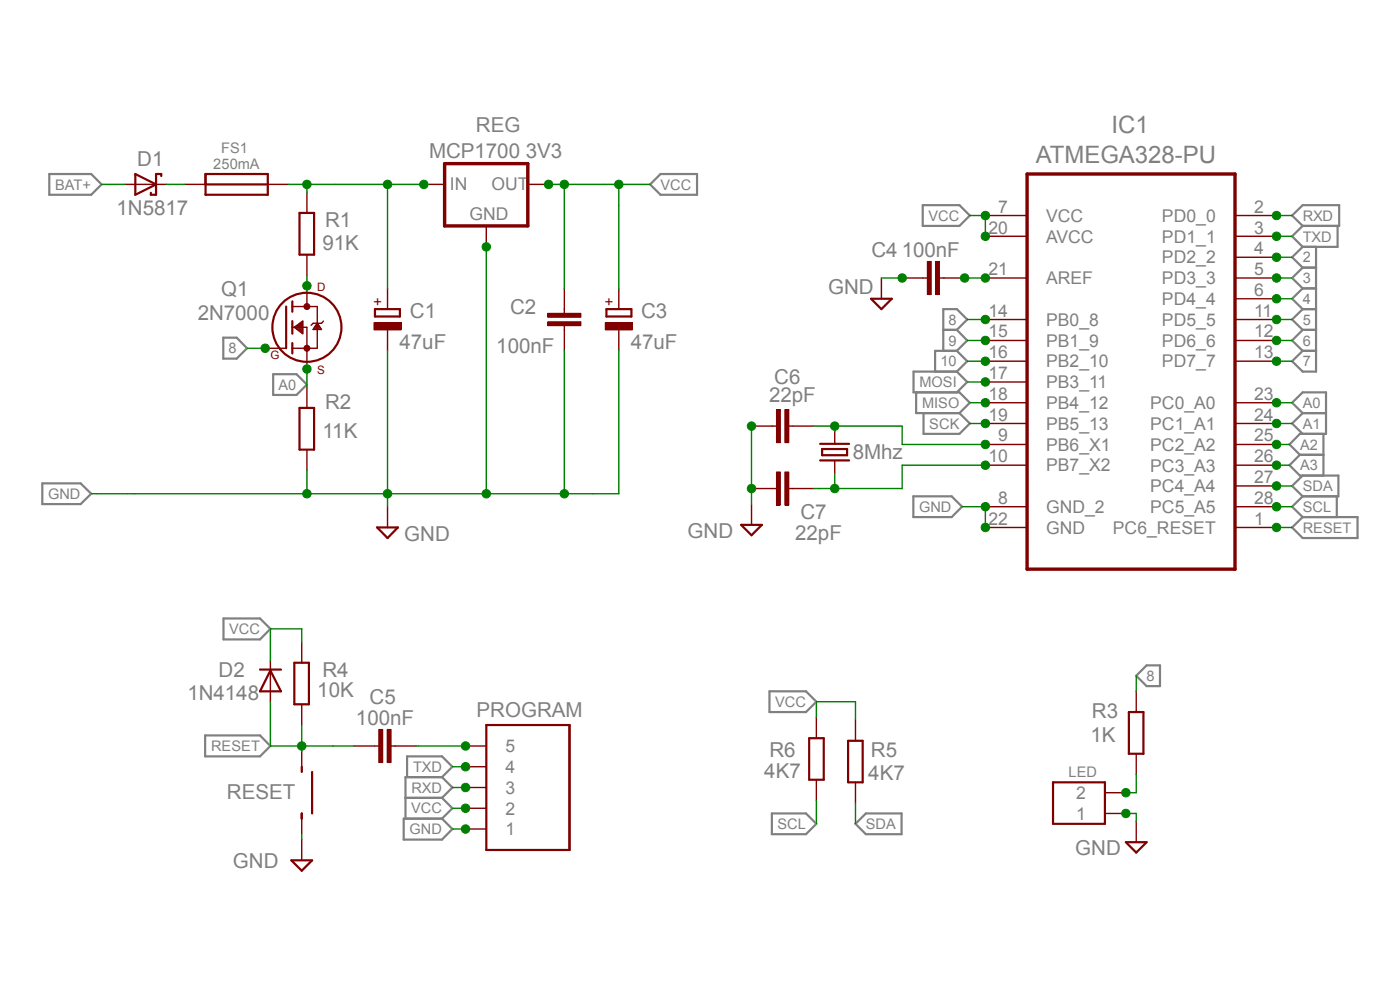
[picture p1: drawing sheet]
<svg xmlns="http://www.w3.org/2000/svg" width="297mm" height="210mm" viewBox="0 0 297 210" stroke-linecap="round" stroke-linejoin="round" font-family="sans-serif">
<g fill="none" stroke="#808080" stroke-width=".47">
<path d="M10.5 36.9h8.8l2.2 2.2-2.2 2.2h-8.8zM140.1 36.9h7.8v4.4h-7.8l-2.2-2.2zM195.7 43.5h7.8l2.2 2.2-2.2 2.2h-7.8zM274.1 45.7l2.3-2.2h7.7v4.4h-7.7zM276.4 47.9l-2.3 2.2 2.3 2.3M276.4 56.8l-2.3 2.2 2.3 2.2M276.4 56.8h2.8M276.4 52.4l-2.3 2.2 2.3 2.2M279.2 52.4v26.4h-2.8l-2.3-2.2 2.3-2.2M283.8 47.9v4.5h-7.4M47.4 71.6h2.8l2.2 2.3-2.2 2.2h-2.8zM58 79.4h4.9l2.2 2.2-2.2 2.2h-4.9z"/>
<path d="M200.1 70h2.9M203 70l2.2-2.2-2.2-2.2h-2.9v8.8M203 78.8l2.2 2.2-2.2 2.2M203 78.8h-9.2v4.4h9.7l2.2 2.2-2.2 2.2M203 74.4l2.2 2.2-2.2 2.2M203 74.4h-4.6v4.4M203 70l2.2 2.2-2.2 2.2M276.4 70h2.8M276.4 65.6h2.8M276.4 74.4h2.8M276.4 61.2h2.8M276.4 70l-2.3 2.2 2.3 2.2"/>
<path d="M276.4 65.6l-2.3 2.2 2.3 2.2M276.4 61.2l-2.3 2.2 2.3 2.2M194.4 83.2v4.4h9.1M195.9 87.6v4.4h7.6l2.2-2.2-2.2-2.2M275.8 96.5l-2.2 2.2 2.2 2.2h8.1v4.4h-7.5M275.8 96.5h5M276.4 87.6l-2.3-2.2 2.3-2.2h4.9v8.8h-5.5l-2.2 2.3 2.2 2.2M276.4 87.6h4.9M276.4 87.6l-2.3 2.2 2.3 2.2M280.8 92v8.9M9 102.5h8.1l2.2 2.2-2.2 2.2h-8.1zM193.8 105.3h8.1l2.2 2.2-2.2 2.2h-8.1z"/>
<path d="M274.1 111.9l2.3-2.2h11.6v4.4h-11.6zM276.4 100.9l-2.3 2.2 2.3 2.2M276.4 105.3l-2.3 2.2 2.3 2.2M283.6 105.3v4.4M47.4 131.2h7.8l2.2 2.2-2.2 2.2h-7.8zM43.5 156h11.7l2.2 2.2-2.2 2.2h-11.7zM163.2 146.6h7.8l2.2 2.2-2.2 2.2h-7.8zM241 143.3l2.2-2.2h2.9v4.4h-2.9zM85.6 173.7h8.2l2.2 2.2-2.2 2.2h-8.2zM86 169.2h7.8M86.4 164.8v-4.4h7.4l2.2 2.2-2.2 2.2M93.8 169.2l2.2 2.2-2.2 2.3"/>
<path d="M93.8 164.8h-7.8v8.9M93.8 164.8l2.2 2.2-2.2 2.2M163.7 172.6h7.3l2.2 2.2-2.2 2.2h-7.3zM181.5 174.8l2.2-2.2h7.6v4.4h-7.6z"/>
</g>
<g fill="none" stroke="#800000" stroke-width=".47">
<path d="M28.7 36.9l4.4 2.2-4.4 2.2zM34.2 37.3v-.4h-1.1v4.4h-1.1v-.4M43.6 36.9h13.2v4.4h-13.2zM43.6 39.1h13.2M63.5 45.2h3.1v8.8h-3.1zM63.5 86.5h3.1v8.9h-3.1zM55.2 142h4.4M57.4 142.2l2.2 4.4h-4.4zM62.4 140.6h3.1v8.8h-3.1zM171.7 156.6h3.1v8.8h-3.1zM179.9 157.1h3.1v8.8h-3.1zM239.5 151h3.1v8.9h-3.1z"/>
<path d="M64 162.6v1.1M64 172.6v1.1M66.2 163.7v8.9M223.4 165.9h11v8.9h-11zM61.8 182.5h4.4l-2.2 2.2z"/>
</g>
<g fill="none" stroke="#800000" stroke-width=".3">
<path d="M26.5 39.1h8.8M39.2 39.1h4.4M56.8 39.1h4.5M89.9 39.1h4.4M112 39.1h4.4M65.1 40.8v4.4M65.1 54v4.4M103.2 47.9v4.5M65.1 82.1v4.4M65.1 95.4v4.4M64 136.2v4.4M57.4 140v8.8"/>
<path d="M64 149.4v4.4M64 159.3v4.4M79.5 158.2h.8M83 158.2h.9M173.2 152.1v4.5M181.5 152.7v4.4M241 146.6v4.4M241 159.9v4.4M64 172.6v4.4M64 178.1v4.4M173.2 165.4v4.4M181.5 165.9v4.4"/>
<path d="M234.4 172.6h4.4M234.4 168.1h4.4"/>
</g>
<path d="M94.3 34.7h17.7v13.2h-17.7z" fill="none" stroke="#800000" stroke-width=".72"/>
<path d="M80.3 154.7h.9v7.1h-.9z" fill-rule="evenodd" fill="#800000"/>
<path d="M80.3 154.7h.9v7.1h-.9z" fill="none" stroke="#800000" stroke-width=".21"/>
<path d="M82.1 154.7h.9v7.1h-.9z" fill-rule="evenodd" fill="#800000"/>
<path d="M82.1 154.7h.9v7.1h-.9z" fill="none" stroke="#800000" stroke-width=".21"/>
<path d="M119.7 65.6v.9M119.7 69.1v.9M75 158.2h4.5M83.9 158.2h4.4" fill="none" stroke="#800000" stroke-width=".3"/>
<path d="M116.2 68.2h7v.9h-7z" fill-rule="evenodd" fill="#800000"/>
<path d="M116.2 68.2h7v.9h-7z" fill="none" stroke="#800000" stroke-width=".21"/>
<path d="M116.2 66.5h7v.8h-7z" fill-rule="evenodd" fill="#800000"/>
<path d="M116.2 66.5h7v.8h-7z" fill="none" stroke="#800000" stroke-width=".21"/>
<path d="M62 69.4h3.1v4.5M62 65h5.3v8.9h-5.3M68.6 68.1l-.4 .5h-1.8l-.4 .4M119.7 61.2v4.4M119.7 70v4.4" fill="none" stroke="#800000" stroke-width=".3"/>
<path d="M60.7 65v8.9M62 63.9v2.2M62 68.1v2.7M62 72.8v2.2" fill="none" stroke="#800000" stroke-width=".47"/>
<circle cx="65.1" cy="73.9" r=".63" fill="#800000"/>
<circle cx="65.1" cy="73.9" r=".63" fill="none" stroke="#800000" stroke-width=".21"/>
<circle cx="65.1" cy="65" r=".63" fill="#800000"/>
<circle cx="65.1" cy="65" r=".63" fill="none" stroke="#800000" stroke-width=".21"/>
<g fill="none" stroke="#800000" stroke-width=".3">
<path d="M187 59v4.4M195.8 59h.9M199.3 59h.9M56.3 73.9h4.4M62.4 69.4l1.8-1.3v2.7zM62.5 69.4h1.7M62.7 69.6h1.5M62.8 69.2h1.4M62.9 69.8h1.3M63.1 69h1.1M63.2 70h1M63.3 68.8h.9"/>
<path d="M63.5 70.2h.7M63.6 68.6h.6M63.7 70.4h.5M63.9 68.4h.3M64 70.6h.2M64.1 68.2h.1M65.1 60.6v4.4M65.1 73.9v4.4M66.5 69.8h1.6M66.6 69.6h1.4M66.8 69.4h1.1M66.9 69.2h.8"/>
<path d="M67 69h.6M67.1 68.8h.4M67.3 68.6l.9 1.3h-1.8zM67.3 68.6h.1"/>
</g>
<g fill="none" stroke="#800000" stroke-width=".47">
<path d="M184.8 63.4h4.4l-2.2 2.2z"/>
<circle cx="65.1" cy="69.4" r="7.3"/>
</g>
<path d="M196.7 55.5h.9v7h-.9z" fill-rule="evenodd" fill="#800000"/>
<path d="M196.7 55.5h.9v7h-.9z" fill="none" stroke="#800000" stroke-width=".21"/>
<path d="M198.5 55.5h.8v7h-.8z" fill-rule="evenodd" fill="#800000"/>
<path d="M198.5 55.5h.8v7h-.8z" fill="none" stroke="#800000" stroke-width=".21"/>
<g fill="none" stroke="#800000" stroke-width=".3">
<path d="M191.4 59h4.4M200.2 59h4.4M209 59h8.9M209 45.7h8.9M209 50.1h8.9M262 59h8.8M262 45.7h8.8M262 50.1h8.8M262 54.6h8.8M209 67.8h8.9M209 72.2h8.9M209 76.6h8.9"/>
<path d="M262 67.8h8.8M262 72.2h8.8M262 76.6h8.8M262 63.4h8.8M163.8 90.4h.9M167.3 90.4h.9M177.1 91.5v2.6M177.1 97.7v2.6M209 81h8.9M209 85.4h8.9M209 89.8h8.9M209 94.3h8.9"/>
<path d="M209 98.7h8.9M262 85.4h8.8M262 89.8h8.8M262 94.3h8.8M262 98.7h8.8M82.2 107.5v4.4M209 107.5h8.9M209 111.9h8.9M262 107.5h8.8M262 111.9h8.8M262 103.1h8.8M241 174.2v4.4"/>
</g>
<path d="M217.9 36.9h44.1v83.8h-44.1z" fill="none" stroke="#800000" stroke-width=".72"/>
<path d="M174 94.1h6.1M174 97.7h6.1M174.4 95.2h5.3v1.4h-5.3zM80 111.9h4.4l-2.2 2.2zM238.8 178.6h4.4l-2.2 2.2z" fill="none" stroke="#800000" stroke-width=".47"/>
<path d="M166.5 86.9h.8v7h-.8z" fill-rule="evenodd" fill="#800000"/>
<path d="M166.5 86.9h.8v7h-.8z" fill="none" stroke="#800000" stroke-width=".21"/>
<path d="M164.7 86.9h.9v7h-.9z" fill-rule="evenodd" fill="#800000"/>
<path d="M164.7 86.9h.9v7h-.9z" fill="none" stroke="#800000" stroke-width=".21"/>
<path d="M159.4 90.4h4.4M168.2 90.4h4.4M163.8 103.6h.9M167.3 103.6h.9" fill="none" stroke="#800000" stroke-width=".3"/>
<path d="M166.5 100.1h.8v7h-.8z" fill-rule="evenodd" fill="#800000"/>
<path d="M166.5 100.1h.8v7h-.8z" fill="none" stroke="#800000" stroke-width=".21"/>
<path d="M164.7 100.1h.9v7h-.9z" fill-rule="evenodd" fill="#800000"/>
<path d="M164.7 100.1h.9v7h-.9z" fill="none" stroke="#800000" stroke-width=".21"/>
<path d="M159.4 103.6h4.4M159.4 106.9v4.4M168.2 103.6h4.4M98.8 158.2h4.4M98.8 175.9h4.4M98.8 171.4h4.4M98.8 167h4.4M98.8 162.6h4.4" fill="none" stroke="#800000" stroke-width=".3"/>
<path d="M79.5 65.6h5.3v1.5h-5.3zM157.2 111.3h4.4l-2.2 2.2zM103.2 153.8h17.6v26.5h-17.6z" fill="none" stroke="#800000" stroke-width=".47"/>
<path d="M79.3 68.5h5.8v1.5h-5.8z" fill-rule="evenodd" fill="#800000"/>
<path d="M79.3 68.5h5.8v1.5h-5.8z" fill="none" stroke="#800000" stroke-width=".21"/>
<path d="M82.2 61.2v4.4M82.2 70v4.4" fill="none" stroke="#800000" stroke-width=".3"/>
<path d="M128.7 65.6h5.2v1.5h-5.2z" fill="none" stroke="#800000" stroke-width=".47"/>
<path d="M128.4 68.5h5.8v1.5h-5.8z" fill-rule="evenodd" fill="#800000"/>
<path d="M128.4 68.5h5.8v1.5h-5.8z" fill="none" stroke="#800000" stroke-width=".21"/>
<path d="M131.3 61.2v4.4M131.3 70v4.4" fill="none" stroke="#800000" stroke-width=".3"/>
<path d="M64 177v1.1M96 175.9h2.8" fill="none" stroke="#008000" stroke-width=".3"/>
<circle cx="98.8" cy="175.9" r=".89" fill="#008000"/>
<circle cx="98.8" cy="175.9" r=".89" fill="none" stroke="#008000" stroke-width=".21"/>
<path d="M204.1 107.5h4.9v4.4" fill="none" stroke="#008000" stroke-width=".3"/>
<circle cx="209" cy="107.5" r=".89" fill="#008000"/>
<circle cx="209" cy="107.5" r=".89" fill="none" stroke="#008000" stroke-width=".21"/>
<circle cx="209" cy="111.9" r=".89" fill="#008000"/>
<circle cx="209" cy="111.9" r=".89" fill="none" stroke="#008000" stroke-width=".21"/>
<path d="M187 59h4.4" fill="none" stroke="#008000" stroke-width=".3"/>
<circle cx="191.4" cy="59" r=".89" fill="#008000"/>
<circle cx="191.4" cy="59" r=".89" fill="none" stroke="#008000" stroke-width=".21"/>
<path d="M103.2 52.4v52.3M82.2 74.4v30.3M119.7 74.4v30.3h-100.4M131.3 74.4v30.3" fill="none" stroke="#008000" stroke-width=".3"/>
<circle cx="103.2" cy="52.4" r=".89" fill="#008000"/>
<circle cx="103.2" cy="52.4" r=".89" fill="none" stroke="#008000" stroke-width=".21"/>
<path d="M119.7 104.7h11.6" fill="none" stroke="#008000" stroke-width=".3"/>
<circle cx="103.2" cy="104.7" r=".89" fill="#008000"/>
<circle cx="103.2" cy="104.7" r=".89" fill="none" stroke="#008000" stroke-width=".21"/>
<circle cx="119.7" cy="104.7" r=".89" fill="#008000"/>
<circle cx="119.7" cy="104.7" r=".89" fill="none" stroke="#008000" stroke-width=".21"/>
<path d="M65.1 99.8v4.9" fill="none" stroke="#008000" stroke-width=".3"/>
<circle cx="65.1" cy="104.7" r=".89" fill="#008000"/>
<circle cx="65.1" cy="104.7" r=".89" fill="none" stroke="#008000" stroke-width=".21"/>
<circle cx="82.2" cy="104.7" r=".89" fill="#008000"/>
<circle cx="82.2" cy="104.7" r=".89" fill="none" stroke="#008000" stroke-width=".21"/>
<path d="M82.2 104.7v2.8M238.8 172.6h2.2v1.6" fill="none" stroke="#008000" stroke-width=".3"/>
<circle cx="238.8" cy="172.5" r=".89" fill="#008000"/>
<circle cx="238.8" cy="172.5" r=".89" fill="none" stroke="#008000" stroke-width=".21"/>
<path d="M159.4 90.4v15.4" fill="none" stroke="#008000" stroke-width=".3"/>
<circle cx="159.4" cy="103.6" r=".89" fill="#008000"/>
<circle cx="159.4" cy="103.6" r=".89" fill="none" stroke="#008000" stroke-width=".21"/>
<circle cx="159.4" cy="90.4" r=".89" fill="#008000"/>
<circle cx="159.4" cy="90.4" r=".89" fill="none" stroke="#008000" stroke-width=".21"/>
<path d="M116.4 39.1h21.5M119.7 39.1v22.1M131.3 39.1v22.1M159.4 105.8v1.1" fill="none" stroke="#008000" stroke-width=".3"/>
<circle cx="131.3" cy="39.1" r=".89" fill="#008000"/>
<circle cx="131.3" cy="39.1" r=".89" fill="none" stroke="#008000" stroke-width=".21"/>
<circle cx="119.7" cy="39.1" r=".89" fill="#008000"/>
<circle cx="119.7" cy="39.1" r=".89" fill="none" stroke="#008000" stroke-width=".21"/>
<circle cx="116.4" cy="39.1" r=".89" fill="#008000"/>
<circle cx="116.4" cy="39.1" r=".89" fill="none" stroke="#008000" stroke-width=".21"/>
<path d="M64 136.2v-2.8h-6.6v6.6M173.2 152.1v-3.3h8.3v3.9M96 171.4h2.8" fill="none" stroke="#008000" stroke-width=".3"/>
<circle cx="98.8" cy="171.4" r=".89" fill="#008000"/>
<circle cx="98.8" cy="171.4" r=".89" fill="none" stroke="#008000" stroke-width=".21"/>
<path d="M205.7 45.7h3.3v4.4" fill="none" stroke="#008000" stroke-width=".3"/>
<circle cx="209" cy="45.7" r=".89" fill="#008000"/>
<circle cx="209" cy="45.7" r=".89" fill="none" stroke="#008000" stroke-width=".21"/>
<circle cx="209" cy="50.1" r=".89" fill="#008000"/>
<circle cx="209" cy="50.1" r=".89" fill="none" stroke="#008000" stroke-width=".21"/>
<path d="M35.3 39.1h3.9M87.2 39.1h-5v22.1" fill="none" stroke="#008000" stroke-width=".3"/>
<circle cx="82.2" cy="39.1" r=".89" fill="#008000"/>
<circle cx="82.2" cy="39.1" r=".89" fill="none" stroke="#008000" stroke-width=".21"/>
<path d="M61.3 39.1h20.9M87.2 39.1h2.7" fill="none" stroke="#008000" stroke-width=".3"/>
<circle cx="89.9" cy="39.1" r=".89" fill="#008000"/>
<circle cx="89.9" cy="39.1" r=".89" fill="none" stroke="#008000" stroke-width=".21"/>
<path d="M64.6 39.1h.5v1.7" fill="none" stroke="#008000" stroke-width=".3"/>
<circle cx="65.1" cy="39.1" r=".89" fill="#008000"/>
<circle cx="65.1" cy="39.1" r=".89" fill="none" stroke="#008000" stroke-width=".21"/>
<path d="M205.2 67.8h3.8" fill="none" stroke="#008000" stroke-width=".3"/>
<circle cx="209" cy="67.8" r=".89" fill="#008000"/>
<circle cx="209" cy="67.8" r=".89" fill="none" stroke="#008000" stroke-width=".21"/>
<path d="M52.4 73.9h3.9M241 143.3v3.3" fill="none" stroke="#008000" stroke-width=".3"/>
<circle cx="56.3" cy="73.9" r=".89" fill="#008000"/>
<circle cx="56.3" cy="73.9" r=".89" fill="none" stroke="#008000" stroke-width=".21"/>
<path d="M205.2 81h3.8" fill="none" stroke="#008000" stroke-width=".3"/>
<circle cx="209" cy="81" r=".89" fill="#008000"/>
<circle cx="209" cy="81" r=".89" fill="none" stroke="#008000" stroke-width=".21"/>
<path d="M205.7 85.4h3.3" fill="none" stroke="#008000" stroke-width=".3"/>
<circle cx="209" cy="85.4" r=".89" fill="#008000"/>
<circle cx="209" cy="85.4" r=".89" fill="none" stroke="#008000" stroke-width=".21"/>
<path d="M205.7 89.8h3.3" fill="none" stroke="#008000" stroke-width=".3"/>
<circle cx="209" cy="89.8" r=".89" fill="#008000"/>
<circle cx="209" cy="89.8" r=".89" fill="none" stroke="#008000" stroke-width=".21"/>
<path d="M270.8 98.7h2.8" fill="none" stroke="#008000" stroke-width=".3"/>
<circle cx="270.8" cy="98.7" r=".89" fill="#008000"/>
<circle cx="270.8" cy="98.7" r=".89" fill="none" stroke="#008000" stroke-width=".21"/>
<path d="M270.8 94.3h2.8" fill="none" stroke="#008000" stroke-width=".3"/>
<circle cx="270.8" cy="94.3" r=".89" fill="#008000"/>
<circle cx="270.8" cy="94.3" r=".89" fill="none" stroke="#008000" stroke-width=".21"/>
<path d="M57.4 148.8v9.4h17.6M64 153.8v4.4" fill="none" stroke="#008000" stroke-width=".3"/>
<circle cx="64" cy="158.2" r=".89" fill="#008000"/>
<circle cx="64" cy="158.2" r=".89" fill="none" stroke="#008000" stroke-width=".21"/>
<path d="M270.8 111.9h3.3M64 158.2v1.1" fill="none" stroke="#008000" stroke-width=".3"/>
<circle cx="270.8" cy="111.9" r=".89" fill="#008000"/>
<circle cx="270.8" cy="111.9" r=".89" fill="none" stroke="#008000" stroke-width=".21"/>
<path d="M270.8 85.4h3.3" fill="none" stroke="#008000" stroke-width=".3"/>
<circle cx="270.8" cy="85.4" r=".89" fill="#008000"/>
<circle cx="270.8" cy="85.4" r=".89" fill="none" stroke="#008000" stroke-width=".21"/>
<path d="M65.1 78.3v3.8" fill="none" stroke="#008000" stroke-width=".3"/>
<circle cx="65.1" cy="78.3" r=".89" fill="#008000"/>
<circle cx="65.1" cy="78.3" r=".89" fill="none" stroke="#008000" stroke-width=".21"/>
<path d="M96 167h2.8" fill="none" stroke="#008000" stroke-width=".3"/>
<circle cx="98.8" cy="167" r=".89" fill="#008000"/>
<circle cx="98.8" cy="167" r=".89" fill="none" stroke="#008000" stroke-width=".21"/>
<path d="M270.8 45.7h3.3" fill="none" stroke="#008000" stroke-width=".3"/>
<circle cx="270.8" cy="45.7" r=".89" fill="#008000"/>
<circle cx="270.8" cy="45.7" r=".89" fill="none" stroke="#008000" stroke-width=".21"/>
<path d="M88.3 158.2h10.5" fill="none" stroke="#008000" stroke-width=".3"/>
<circle cx="98.8" cy="158.2" r=".89" fill="#008000"/>
<circle cx="98.8" cy="158.2" r=".89" fill="none" stroke="#008000" stroke-width=".21"/>
<path d="M270.8 103.1h3.3M181.5 170.3v4.5" fill="none" stroke="#008000" stroke-width=".3"/>
<circle cx="270.8" cy="103.1" r=".89" fill="#008000"/>
<circle cx="270.8" cy="103.1" r=".89" fill="none" stroke="#008000" stroke-width=".21"/>
<path d="M270.8 107.5h3.3M173.2 169.8v5" fill="none" stroke="#008000" stroke-width=".3"/>
<circle cx="270.8" cy="107.5" r=".89" fill="#008000"/>
<circle cx="270.8" cy="107.5" r=".89" fill="none" stroke="#008000" stroke-width=".21"/>
<path d="M96 162.6h2.8" fill="none" stroke="#008000" stroke-width=".3"/>
<circle cx="98.8" cy="162.6" r=".89" fill="#008000"/>
<circle cx="98.8" cy="162.6" r=".89" fill="none" stroke="#008000" stroke-width=".21"/>
<path d="M270.8 50.1h3.3" fill="none" stroke="#008000" stroke-width=".3"/>
<circle cx="270.8" cy="50.1" r=".89" fill="#008000"/>
<circle cx="270.8" cy="50.1" r=".89" fill="none" stroke="#008000" stroke-width=".21"/>
<path d="M205.2 76.6h3.8" fill="none" stroke="#008000" stroke-width=".3"/>
<circle cx="209" cy="76.6" r=".89" fill="#008000"/>
<circle cx="209" cy="76.6" r=".89" fill="none" stroke="#008000" stroke-width=".21"/>
<path d="M65.1 58.4v2.2" fill="none" stroke="#008000" stroke-width=".3"/>
<circle cx="65.1" cy="60.6" r=".89" fill="#008000"/>
<circle cx="65.1" cy="60.6" r=".89" fill="none" stroke="#008000" stroke-width=".21"/>
<path d="M204.6 59h4.4" fill="none" stroke="#008000" stroke-width=".3"/>
<circle cx="204.6" cy="59" r=".89" fill="#008000"/>
<circle cx="204.6" cy="59" r=".89" fill="none" stroke="#008000" stroke-width=".21"/>
<circle cx="209" cy="59" r=".89" fill="#008000"/>
<circle cx="209" cy="59" r=".89" fill="none" stroke="#008000" stroke-width=".21"/>
<path d="M205.2 72.2h3.8" fill="none" stroke="#008000" stroke-width=".3"/>
<circle cx="209" cy="72.2" r=".89" fill="#008000"/>
<circle cx="209" cy="72.2" r=".89" fill="none" stroke="#008000" stroke-width=".21"/>
<path d="M270.8 59h3.3" fill="none" stroke="#008000" stroke-width=".3"/>
<circle cx="270.8" cy="59" r=".89" fill="#008000"/>
<circle cx="270.8" cy="59" r=".89" fill="none" stroke="#008000" stroke-width=".21"/>
<path d="M270.8 72.2h3.3" fill="none" stroke="#008000" stroke-width=".3"/>
<circle cx="270.8" cy="72.2" r=".89" fill="#008000"/>
<circle cx="270.8" cy="72.2" r=".89" fill="none" stroke="#008000" stroke-width=".21"/>
<path d="M270.8 67.8h3.3" fill="none" stroke="#008000" stroke-width=".3"/>
<circle cx="270.8" cy="67.8" r=".89" fill="#008000"/>
<circle cx="270.8" cy="67.8" r=".89" fill="none" stroke="#008000" stroke-width=".21"/>
<path d="M270.8 63.4h3.3" fill="none" stroke="#008000" stroke-width=".3"/>
<circle cx="270.8" cy="63.4" r=".89" fill="#008000"/>
<circle cx="270.8" cy="63.4" r=".89" fill="none" stroke="#008000" stroke-width=".21"/>
<path d="M270.8 89.8h3.3" fill="none" stroke="#008000" stroke-width=".3"/>
<circle cx="270.8" cy="89.8" r=".89" fill="#008000"/>
<circle cx="270.8" cy="89.8" r=".89" fill="none" stroke="#008000" stroke-width=".21"/>
<path d="M21.5 39.1h5M270.8 76.6h3.3" fill="none" stroke="#008000" stroke-width=".3"/>
<circle cx="270.8" cy="76.6" r=".89" fill="#008000"/>
<circle cx="270.8" cy="76.6" r=".89" fill="none" stroke="#008000" stroke-width=".21"/>
<path d="M241 164.3v3.8h-2.2" fill="none" stroke="#008000" stroke-width=".3"/>
<circle cx="238.8" cy="168.1" r=".89" fill="#008000"/>
<circle cx="238.8" cy="168.1" r=".89" fill="none" stroke="#008000" stroke-width=".21"/>
<path d="M270.8 54.6h3.3" fill="none" stroke="#008000" stroke-width=".3"/>
<circle cx="270.8" cy="54.6" r=".89" fill="#008000"/>
<circle cx="270.8" cy="54.6" r=".89" fill="none" stroke="#008000" stroke-width=".21"/>
<path d="M177.1 100.3v3.3h-4.5" fill="none" stroke="#008000" stroke-width=".3"/>
<circle cx="177.1" cy="103.6" r=".89" fill="#008000"/>
<circle cx="177.1" cy="103.6" r=".89" fill="none" stroke="#008000" stroke-width=".21"/>
<path d="M209 98.7h-17.6v4.9h-14.3" fill="none" stroke="#008000" stroke-width=".3"/>
<circle cx="209" cy="98.7" r=".89" fill="#008000"/>
<circle cx="209" cy="98.7" r=".89" fill="none" stroke="#008000" stroke-width=".21"/>
<path d="M172.6 90.4h18.8M177.1 90.4v1.1" fill="none" stroke="#008000" stroke-width=".3"/>
<circle cx="177.1" cy="90.4" r=".89" fill="#008000"/>
<circle cx="177.1" cy="90.4" r=".89" fill="none" stroke="#008000" stroke-width=".21"/>
<path d="M191.4 90.4v3.9h17.6" fill="none" stroke="#008000" stroke-width=".3"/>
<circle cx="209" cy="94.3" r=".89" fill="#008000"/>
<circle cx="209" cy="94.3" r=".89" fill="none" stroke="#008000" stroke-width=".21"/>
<g font-size="5.1" fill="#808080">
<text x="235.8" y="28.2">IC1</text>
<text x="219.7" y="34.6">ATMEGA328-PU</text>
</g>
<g font-size="4.4" fill="#808080">
<text x="101" y="28.1">REG</text>
<text x="29.1" y="35.3">D1</text>
<text x="91" y="33.6">MCP1700 3V3</text>
<text x="24.7" y="45.6">1N5817</text>
<text x="68.4" y="53.1">91K</text>
<text x="69" y="48.1">R1</text>
<text x="184.9" y="54.4">C4</text>
<text x="191.3" y="54.4">100nF</text>
<text x="46.9" y="62.8">Q1</text>
<text x="175.7" y="62.3">GND</text>
<text x="42" y="67.8">2N7000</text>
<text x="87" y="67.5">C1</text>
<text x="108.2" y="66.6">C2</text>
<text x="136" y="67.5">C3</text>
<text x="84.8" y="74.1">47uF</text>
<text x="105.3" y="74.8">100nF</text>
<text x="133.8" y="74.1">47uF</text>
<text x="164.3" y="81.4">C6</text>
<text x="69" y="86.7">R2</text>
<text x="163.2" y="85.3">22pF</text>
<text x="68.4" y="92.8">11K</text>
<text x="180.9" y="97.4">8Mhz</text>
<text x="169.8" y="110.2">C7</text>
<text x="85.8" y="114.7">GND</text>
<text x="145.9" y="114.1">GND</text>
<text x="168.7" y="114.6">22pF</text>
<text x="46.4" y="143.6">D2</text>
<text x="68.4" y="143.5">R4</text>
<text x="39.8" y="148.5">1N4148</text>
<text x="67.3" y="147.9">10K</text>
<text x="78.4" y="149.3">C5</text>
<text x="75.5" y="153.7">100nF</text>
<text x="101.1" y="152.1">PROGRAM</text>
<text x="231.6" y="152.3">R3</text>
<text x="163.2" y="160.6">R6</text>
<text x="184.7" y="160.6">R5</text>
<text x="231.3" y="157.4">1K</text>
<text x="162.1" y="165">4K7</text>
<text x="184.2" y="165.5">4K7</text>
<text x="48.1" y="169.5">RESET</text>
<text x="49.4" y="184.2">GND</text>
<text x="228.1" y="181.4">GND</text>
</g>
<g font-size="3.7" fill="#808080">
<text x="95.4" y="40.2">IN</text>
<text x="104.3" y="40.2">OUT</text>
<text x="99.6" y="46.6">GND</text>
<text x="211.8" y="45.1">7</text>
<text x="221.9" y="47.1">VCC</text>
<text x="246.5" y="47.1">PD0_0</text>
<text x="266.1" y="45.1">2</text>
<text x="209.7" y="49.5">20</text>
<text x="221.9" y="51.5">AVCC</text>
<text x="246.5" y="51.5">PD1_1</text>
<text x="266.1" y="49.5">3</text>
<text x="266.1" y="53.9">4</text>
<text x="209.7" y="58.3">21</text>
<text x="246.5" y="55.9">PD2_2</text>
<text x="266.1" y="58.3">5</text>
<text x="221.9" y="60.3">AREF</text>
<text x="246.5" y="60.3">PD3_3</text>
<text x="246.5" y="64.7">PD4_4</text>
<text x="266.1" y="62.8">6</text>
<text x="209.7" y="67.2">14</text>
<text x="209.7" y="71.6">15</text>
<text x="221.9" y="69.1">PB0_8</text>
<text x="246.5" y="69.1">PD5_5</text>
<text x="266.1" y="67.2">11</text>
<text x="266.1" y="71.6">12</text>
<text x="209.7" y="76">16</text>
<text x="221.9" y="73.5">PB1_9</text>
<text x="221.9" y="77.9">PB2_10</text>
<text x="246.5" y="73.5">PD6_6</text>
<text x="246.5" y="77.9">PD7_7</text>
<text x="266.1" y="76">13</text>
<text x="209.7" y="80.4">17</text>
<text x="221.9" y="82.3">PB3_11</text>
<text x="209.7" y="84.8">18</text>
<text x="209.7" y="89.2">19</text>
<text x="221.9" y="86.7">PB4_12</text>
<text x="244" y="86.8">PC0_A0</text>
<text x="266.1" y="84.8">23</text>
<text x="266.1" y="89.2">24</text>
<text x="211.8" y="93.6">9</text>
<text x="221.9" y="91.2">PB5_13</text>
<text x="221.9" y="95.6">PB6_X1</text>
<text x="244" y="91.2">PC1_A1</text>
<text x="244" y="95.6">PC2_A2</text>
<text x="266.1" y="93.6">25</text>
<text x="209.7" y="98">10</text>
<text x="221.9" y="100">PB7_X2</text>
<text x="244" y="100">PC3_A3</text>
<text x="266.1" y="98">26</text>
<text x="211.8" y="106.9">8</text>
<text x="244" y="104.4">PC4_A4</text>
<text x="266.1" y="102.4">27</text>
<text x="266.1" y="106.9">28</text>
<text x="209.7" y="111.3">22</text>
<text x="221.9" y="108.8">GND_2</text>
<text x="221.9" y="113.2">GND</text>
<text x="236.1" y="113.2">PC6_RESET</text>
<text x="244" y="108.8">PC5_A5</text>
<text x="266.1" y="111.3">1</text>
<text x="107.2" y="159.6">5</text>
<text x="107.2" y="164">4</text>
<text x="107.2" y="172.8">2</text>
<text x="107.2" y="168.4">3</text>
<text x="228.3" y="173.9">1</text>
<text x="228.3" y="169.5">2</text>
<text x="107.2" y="177.2">1</text>
</g>
<g font-size="3.1" fill="#808080">
<text x="45.3" y="35.8">250mA</text>
<text x="46.9" y="32.5">FS1</text>
<text x="11.7" y="40.2">BAT+</text>
<text x="140.1" y="40.2">VCC</text>
<text x="197" y="46.8">VCC</text>
<text x="276.4" y="46.8">RXD</text>
<text x="276.4" y="51.3">TXD</text>
<text x="276.4" y="55.7">2</text>
<text x="276.4" y="60.1">3</text>
<text x="276.4" y="64.5">4</text>
<text x="201.3" y="68.9">8</text>
<text x="276.4" y="68.9">5</text>
<text x="48.5" y="75">8</text>
<text x="199.5" y="77.7">10</text>
<text x="201.3" y="73.3">9</text>
<text x="276.4" y="73.3">6</text>
<text x="276.4" y="77.7">7</text>
<text x="59.1" y="82.7">A0</text>
<text x="195.1" y="82.1">MOSI</text>
<text x="195.6" y="86.5">MISO</text>
<text x="276.4" y="86.5">A0</text>
<text x="197.1" y="90.9">SCK</text>
<text x="275.8" y="95.4">A2</text>
<text x="276.4" y="90.9">A1</text>
<text x="275.8" y="99.8">A3</text>
<text x="10.2" y="105.8">GND</text>
<text x="276.4" y="104.2">SDA</text>
<text x="195" y="108.6">GND</text>
<text x="276.4" y="113">RESET</text>
<text x="276.4" y="108.6">SCL</text>
<text x="48.6" y="134.5">VCC</text>
<text x="164.4" y="149.9">VCC</text>
<text x="243.2" y="144.4">8</text>
<text x="44.8" y="159.3">RESET</text>
<text x="87.6" y="163.7">TXD</text>
<text x="226.7" y="164.8">LED</text>
<text x="87.2" y="172.6">VCC</text>
<text x="87.3" y="168.1">RXD</text>
<text x="86.9" y="177">GND</text>
<text x="164.9" y="175.9">SCL</text>
<text x="183.7" y="175.9">SDA</text>
</g>
<g font-size="3.1" fill="#800000">
<text x="81.2" y="64.9" transform="rotate(-90 81.2 64.9)">+</text>
<text x="130.3" y="64.9" transform="rotate(-90 130.3 64.9)">+</text>
</g>
<g font-size="2.5" fill="#800000">
<text x="67.3" y="61.7">D</text>
<text x="57.4" y="76.1">G</text>
<text x="67.3" y="79.4">S</text>
</g>
</svg>
